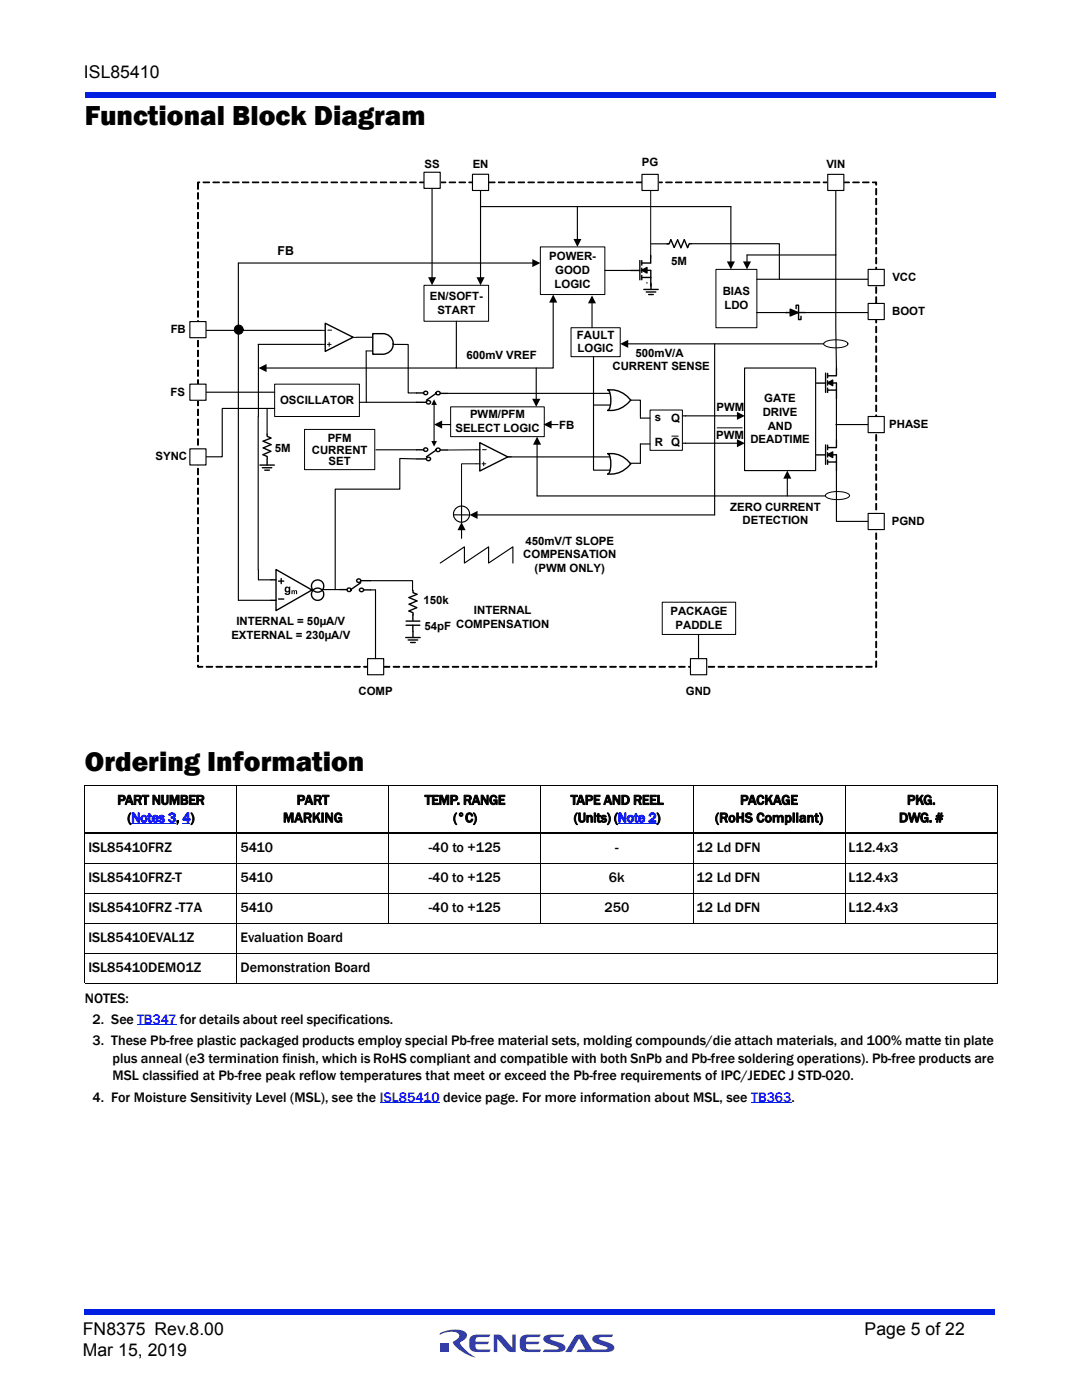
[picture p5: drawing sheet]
<svg xmlns="http://www.w3.org/2000/svg" width="216mm" height="279mm" viewBox="0 0 216 279" stroke-linecap="round" stroke-linejoin="round" font-family="sans-serif">
<g fill="#323f99">
<path d="M98.5 266.3h.7a1.2 1.2 0 0 1 1.1 .5l1.9 2.2v-2.7h.7v3.5h-.7a1.04 1.04 0 0 1-1-.4l-2-2.2v2.6h-.7z"/>
<path d="M93.9 266.8l.8-.4 3.2-.1-.3 .5-2.3 .1a.7 .7 0 0 0-.4 .9h2.7l-.4 .5h-2.3v.4l.2 .5 .2 .1h2.6l-.3 .5h-2.3a1.36 1.36 0 0 1-1.7-1.2l.1-1.5z"/>
<path d="M104 266.8l.8-.4 3.1-.1-.3 .5-2.3 .1a.7 .7 0 0 0-.3 .9h2.7l-.4 .5h-2.3v.4l.1 .5 .3 .1h2.6l-.3 .5h-2.3a1.36 1.36 0 0 1-1.7-1.2l.1-1.5z"/>
<path d="M108.6 266.7l.8-.3 3.2-.1-.3 .5-2.5 .2v.3l.6 .2a3.4 3.4 0 0 1 2.4 1.3 .85 .85 0 0 1-1 1h-3.5l.4-.5h2.1l.6-.1v-.3l-.6-.2a3.4 3.4 0 0 1-2.4-1.3l.1-.5z"/>
<path d="M114.8 266.6a1.8 1.8 0 0 1 1.5-.3l1.9 3h2.3l.7-.1v-.3l-.6-.2a3.4 3.4 0 0 1-2.4-1.3 .85 .85 0 0 1 1-1l3.2-.1-.3 .5-2.5 .2v.3l.6 .2a3.4 3.4 0 0 1 2.4 1.3 .85 .85 0 0 1-1 1h-6.5l.3-.4 1.4-.1-1.2-2.1-1.6 2.6h-1.2z"/>
<path d="M88 268h1.6v1.7h-1.6z"/>
<path d="M87.8 266.1a5.6 5.6 0 0 1 5.1-.2 1.19 1.19 0 0 1-.8 1.8l-.3 .3a6.8 6.8 0 0 0 3 2.9 7.1 7.1 0 0 1-4.4-3l.5-.4a.81 .81 0 0 0 .7-.8 .81 .81 0 0 0-.6-.8 5.3 5.3 0 0 0-3.3 .4z"/>
</g>
<g fill="#001fe0">
<path d="M16.9 261.3h181.7v1h-181.7z"/>
<path d="M16.9 18.4h181.7v1h-181.7z"/>
</g>
<path d="M29.4 28.2h157.1v116.4h-157.1z" fill="#fff"/>
<path d="M86.2 37v18.5" fill="none" stroke="#000" stroke-width=".23"/>
<path d="M85.4 55.3h1.6l-.8 1.6z" fill="#000"/>
<path d="M164.2 74h3.2v4.6h-3.2z" fill="#fff"/>
<path d="M162.9 76.5h1.8M164.7 74.5v3.8M165.1 77.9h1.8M165.1 76.4h1.8v3.2M165.1 74.5v.9M165.1 76v.9M165.1 77.4v.9M165.1 76.4l1.1-.5v1.1zM165.1 75h1.8M166.9 73.4v1.6" fill="none" stroke="#000" stroke-width=".28"/>
<path d="M165.1 76.4l1.1-.5v1.1z" fill="#000"/>
<path d="M164.2 88.3h3.2v4.6h-3.2z" fill="#fff"/>
<path d="M162.9 90.8h1.8M164.7 88.8v3.9M165.1 92.2h1.8M165.1 90.8h1.8v3.1M165.1 88.8v.9M165.1 90.3v.9M165.1 91.8v.9M165.1 90.7l1.1-.5v1.1zM165.1 89.3h1.8M166.9 87.8v1.5" fill="none" stroke="#000" stroke-width=".28"/>
<path d="M165.1 90.7l1.1-.5v1.1z" fill="#000"/>
<path d="M157.4 60.9h2.8v2.9h-2.8z" fill="#fff"/>
<path d="M156.8 62.4h3.9M157.7 61.7l1.6 .7-1.6 .7zM159.3 60.9h-.4v.7M159.3 60.9v2.9M159.8 63.1v.7h-.4" fill="none" stroke="#000" stroke-width=".28"/>
<path d="M157.7 61.7l1.6 .7-1.6 .7z" fill="#000"/>
<path d="M95.7 88.3l5.6 2.9-5.6 2.8z" fill="#fff"/>
<path d="M95.7 88.3l5.6 2.9-5.6 2.8z" fill="none" stroke="#000" stroke-width=".28"/>
<path d="M95 92.6h.8M95 89.8h.8M96.2 92.6h.7M96.3 89.7h.7M96.5 92.2v.8M101.2 91.2h.8" fill="none" stroke="#000" stroke-width=".2"/>
<path d="M148.6 73.4h14.2v20.5h-14.2z" fill="#fff"/>
<path d="M148.6 73.4h14.2v20.5h-14.2z" fill="none" stroke="#000" stroke-width=".23"/>
<path d="M142.9 53.8h8.1v11.6h-8.1z" fill="#fff"/>
<path d="M129.1 54.5v2zM142.9 53.8h8.1v11.6h-8.1z" fill="none" stroke="#000" stroke-width=".2"/>
<path d="M54.8 76.7h16.9v6.4h-16.9z" fill="#fff"/>
<path d="M54.8 76.7h16.9v6.4h-16.9z" fill="none" stroke="#000" stroke-width=".2"/>
<path d="M84.3 77.8h3.8v3.1h-3.8z" fill="#fff"/>
<path d="M84.3 77.8h3.8v3.1h-3.8z" fill="none" stroke="#fff" stroke-width=".28"/>
<circle cx="87.4" cy="78.4" r=".39" fill="#fff"/>
<g fill="none" stroke="#000" stroke-width=".28">
<path d="M87 78.5l-1.9 1.4M87.9 78.5h1.3"/>
<circle cx="87.4" cy="78.4" r=".39"/>
</g>
<circle cx="85.4" cy="80.2" r=".38" fill="#fff"/>
<g fill="none" stroke="#000" stroke-width=".28">
<path d="M83.1 80.3h1.9"/>
<circle cx="85.4" cy="80.2" r=".38"/>
</g>
<circle cx="84.9" cy="78.4" r=".39" fill="#fff"/>
<g fill="none" stroke="#000" stroke-width=".28">
<path d="M83.1 78.4h1.4"/>
<circle cx="84.9" cy="78.4" r=".39"/>
</g>
<path d="M84.3 89.1h3.8v3.1h-3.8z" fill="#fff"/>
<path d="M84.3 89.1h3.8v3.1h-3.8z" fill="none" stroke="#fff" stroke-width=".28"/>
<circle cx="87.4" cy="89.7" r=".4" fill="#fff"/>
<g fill="none" stroke="#000" stroke-width=".28">
<path d="M87 89.9l-1.9 1.3M87.9 89.8h1.3"/>
<circle cx="87.4" cy="89.7" r=".4"/>
</g>
<circle cx="85.5" cy="91.6" r=".39" fill="#fff"/>
<g fill="none" stroke="#000" stroke-width=".28">
<path d="M83.1 91.6h1.9"/>
<circle cx="85.5" cy="91.6" r=".39"/>
</g>
<circle cx="84.9" cy="89.7" r=".4" fill="#fff"/>
<g fill="none" stroke="#000" stroke-width=".28">
<path d="M83.1 89.8h1.4"/>
<circle cx="84.9" cy="89.7" r=".4"/>
</g>
<path d="M60.8 85.7h14v8h-14z" fill="#fff"/>
<path d="M60.8 85.7h14v8h-14z" fill="none" stroke="#000" stroke-width=".2"/>
<path d="M121.2 90.5a4.9 4.9 0 0 1 4.6 2.1 5.1 5.1 0 0 1-4.6 2h.1a3.9 3.9 0 0 0 .1-4z" fill="none" stroke="#000" stroke-width=".28"/>
<path d="M113.9 65.4h9.9v5.8h-9.9z" fill="#fff"/>
<path d="M113.9 65.4h9.9v5.8h-9.9z" fill="none" stroke="#000" stroke-width=".2"/>
<path d="M64.9 64.5l5.6 2.8-5.6 2.8z" fill="#fff"/>
<path d="M64.9 64.5l5.6 2.8-5.6 2.8z" fill="none" stroke="#000" stroke-width=".28"/>
<path d="M64.1 65.9h.8M64.2 68.7h.7M65.3 68.7h.8M65.4 65.9h.8M65.7 68.3v.8M70.4 67.3h.7" fill="none" stroke="#000" stroke-width=".2"/>
<circle cx="92.1" cy="102.6" r="1.61" fill="#fff"/>
<g fill="none" stroke="#000" stroke-width=".23">
<path d="M118.4 71.2v22.6h3.4M125.9 79.9h1.9v3.1M86.6 80.7v7.5M118.4 80.8h3.4M125.8 92.5h2M87.8 112.4l4.9-3.3v3.3l4.8-3.3v3.3l4.8-3.3v3.3M90.5 102.7l3.2 .1M92.1 101v3.2M92.1 105.6v1.8"/>
<circle cx="92.1" cy="102.6" r="1.61"/>
</g>
<path d="M86.6 79.7l.6 1.1h-1.1zM86.1 88h1.1l-.6 1.1zM92.1 104.2l.8 1.6h-1.6z" fill="#000"/>
<path d="M121.2 77.8a5 5 0 0 1 4.6 2.1 5.1 5.1 0 0 1-4.6 2h.1a3.9 3.9 0 0 0 .1-4z" fill="none" stroke="#000" stroke-width=".28"/>
<path d="M95 89.8h-5.8" fill="none" stroke="#000" stroke-width=".2"/>
<path d="M89.9 81.2h18.7v5.9h-18.7z" fill="#fff"/>
<path d="M73.1 70h1.3M89.9 81.2h18.7v5.9h-18.7zM95 92.6h-2.9v8.4" fill="none" stroke="#000" stroke-width=".2"/>
<path d="M74.4 66.6a3.9 3.9 0 0 1 3.4 .5 2.06 2.06 0 0 1 .5 2.3 2.06 2.06 0 0 1-1.9 1.3h-2z" fill="none" stroke="#000" stroke-width=".28"/>
<path d="M47.6 65.9v53.9M48 65.9h16.1M51.5 68.7h12.7M71.1 67.3h3.3M73.1 70v10.3M78.5 68.7h2.9v9.7h1.7M51.5 83.1v30.6M71.7 80.3h11.4M75 89.8h8.1" fill="none" stroke="#000" stroke-width=".23"/>
<path d="M84.6 56.9h12.9v7.2h-12.9z" fill="#fff"/>
<path d="M84.6 56.9h12.9v7.2h-12.9zM164.4 68.5a3.4 3.4 0 0 1 3.1-.6 1.63 1.63 0 0 1 1.7 .7v.1a3.6 3.6 0 0 1-3.3 .7l-1.2-.4zM143.1 85.4h5M165 98.5a5 5 0 0 1 4.5 .2v.3a3.5 3.5 0 0 1-3.3 .7 1.52 1.52 0 0 1-1.5-.8z" fill="none" stroke="#000" stroke-width=".2"/>
<path d="M39.6 65.9h8.4M51.6 68.7v14.4M89.2 78.5h32.5M91.1 64.1v9.3h-38.1M125.2 68.6h39.2M142.6 68.6v34.2h-47.5M101.3 91.2h20.4M107.2 88.5v10.5h57.5M136.8 88.5h10.4M136.8 83h10.4M157.1 95.3v3.7" fill="none" stroke="#000" stroke-width=".23"/>
<path d="M51.6 73.4l1.6-.8v1.7zM123.8 68.6l1.5-.8v1.6zM107.2 87.1l.8 1.7h-1.6zM147 87.7l1.6 .8-1.6 .8zM147 82.2l1.6 .8-1.6 .8zM157.1 93.9l.8 1.6h-1.6zM93.7 102.8l1.6-.8v1.6z" fill="#000"/>
<path d="M69 115.3h3.8v3h-3.8z" fill="#fff"/>
<path d="M69 115.3h3.8v3h-3.8z" fill="none" stroke="#fff" stroke-width=".28"/>
<path d="M69.4 117.5a.39 .39 0 0 1 .6 0 .39 .39 0 0 1-.2 .5h-.3l-.2-.2z" fill-rule="evenodd" fill="#fff"/>
<path d="M67.8 117.7h1.4M69.4 117.5a.39 .39 0 0 1 .6 0 .39 .39 0 0 1-.2 .5h-.3l-.2-.2zM72 116.3l-1.9 1.3" fill="none" stroke="#000" stroke-width=".28"/>
<path d="M71.3 115.6a.43 .43 0 0 1 .7 .3 .43 .43 0 0 1-.5 .3 .43 .43 0 0 1-.3-.4z" fill-rule="evenodd" fill="#fff"/>
<path d="M71.3 115.6a.43 .43 0 0 1 .7 .3 .43 .43 0 0 1-.5 .3 .43 .43 0 0 1-.3-.4zM72 115.9h2" fill="none" stroke="#000" stroke-width=".28"/>
<circle cx="72.2" cy="117.8" r=".39" fill="#fff"/>
<g fill="none" stroke="#000" stroke-width=".28">
<path d="M54.1 119.8h1M54.1 115.7h1M55.1 113.7l7.2 4.1-7.2 4.1zM55.6 119.5h1M55.6 116h1M56.1 115.5v1M72.6 117.7h1.4"/>
<circle cx="63.4" cy="117" r="1.23"/>
<circle cx="63.4" cy="118.6" r="1.23"/>
<circle cx="72.2" cy="117.8" r=".39"/>
</g>
<g fill="#000">
<path d="M58.2 117.8l.2 .1 .3-.1 .1 .1a.26 .26 0 0 1 .3-.1 .26 .26 0 0 1 .2 .3v.5h-.2l-.1-.7-.2 .2v.5h-.2v-.6h-.2v.6h-.2z"/>
<path d="M56.9 117.2l.3-.1 .4 .2v-.2h.3v1.2a.58 .58 0 0 1-.5 .4 .58 .58 0 0 1-.6-.4l.7 .2 .1-.4-.4 .1a.68 .68 0 0 1-.3-1zM57.2 117.4l-.1 .4 .1 .2a.32 .32 0 0 0 .4-.4 .32 .32 0 0 0-.4-.2z"/>
</g>
<path d="M81.6 118.2h1.6v4.2h-1.6z" fill="#fff"/>
<path d="M81.6 118.2h1.6v4.2h-1.6zM83.2 122.4h.1" fill="none" stroke="#fff" stroke-width=".28"/>
<path d="M82.4 117.9v.4l.8 .3M83.2 118.6l-1.6 .7 1.6 .6-1.6 .7 1.6 .7-1.6 .6M81.6 122l.8 .3v.4" fill="none" stroke="#000" stroke-width=".28"/>
<path d="M80.8 123.8h3.2v1.2h-3.2z" fill="#fff"/>
<path d="M80.8 123.8h3.2v1.2h-3.2z" fill="none" stroke="#fff" stroke-width=".28"/>
<path d="M81 127.2h2.8M81 124.8h2.8M81 124h2.8M81.4 127.7h2M81.9 128.2h1M82.4 122.7v1.1M82.4 124.8v1.2M82.4 126v1.2" fill="none" stroke="#000" stroke-width=".28"/>
<path d="M83 91.6l-3.2-.1v6.1h-12.9v20.1M47.6 119.8h6.5M51.6 113.7v2h2.5M64.3 117.7h3.5M74 115.9h8.3v2" fill="none" stroke="#000" stroke-width=".23"/>
<path d="M129.7 81.8h6.5v8.1h-6.5z" fill="#fff"/>
<path d="M127.8 83v.4M129.7 81.8h6.5v8.1h-6.5zM134 87h1.3" fill="none" stroke="#000" stroke-width=".2"/>
<path d="M127.8 83.4h1.9M129.7 88.6h-1.9v3.9M136.2 88.5h.6M136.2 83h.6" fill="none" stroke="#000" stroke-width=".23"/>
<path d="M107.8 49.3h12.9v9.5h-12.9z" fill="#fff"/>
<path d="M107.8 49.3h12.9v9.5h-12.9z" fill="none" stroke="#000" stroke-width=".2"/>
<path d="M151 55.7h23.8M166.8 50.9l.1 22.5M110.4 60.2v13.2h-19.3M118.1 60.3v5.1M151 62.4h6.1M160.7 62.4h14.1M166.9 79.6v8.2M166.8 84.7h8M166.9 93.9v10.2h7.9" fill="none" stroke="#000" stroke-width=".23"/>
<path d="M110.4 58.8l.8 1.6h-1.6zM118.1 58.9l.8 1.6h-1.6z" fill="#000"/>
<path d="M127.2 51.5h3.2v4.6h-3.2z" fill="#fff"/>
<g fill="none" stroke="#000" stroke-width=".28">
<path d="M125.9 54h1.8M127.7 52v3.8M128.1 52v.9M128.1 53.5v.9M128.1 55v.8M128.1 53.9l1-.5v1.1zM128.1 54h1.7l.1 3.1M128.1 55.4h1.7M128.5 57.8h2.8M128.9 58.3h2M129.4 58.8h1M129.8 51v1.5h-1.7"/>
<path d="M129.9 56.6v1.1"/>
</g>
<path d="M128.1 53.9l1-.5v1.1z" fill="#000"/>
<path d="M133.4 47.8h4.2v1.7h-4.2z" fill="#fff"/>
<path d="M133.4 47.8h4.2v1.7h-4.2z" fill="none" stroke="#fff" stroke-width=".28"/>
<path d="M133.1 48.7h.4l.3-.8 .7 1.5M135.2 47.9l.7 1.5 .6-1.6 .7 1.6 .3-.8h.4M135.2 47.9l-.7 1.5" fill="none" stroke="#000" stroke-width=".28"/>
<path d="M95.9 37v18.5M95.9 41.2h49.9v11.2M106.4 52.5h-58.8v13.5M115.2 41.2v6.7M129.9 48.7h3.5M137.9 48.6h17.6v7.1M166.8 50.9h-17.7v1.5M39.5 78.3h15.3M107 73.4v6.4M88 84.7h1.9M109.9 84.7h1.5" fill="none" stroke="#000" stroke-width=".23"/>
<g fill="#000">
<path d="M95.1 55.3h1.6l-.8 1.6zM106.2 51.7l1.6 .8-1.6 .8zM114.4 47.7h1.6l-.8 1.6zM145 52.2h1.6l-.8 1.6zM148.3 52.2h1.6l-.8 1.6zM106.2 79.6h1.6l-.8 1.6zM86.6 84.7l1.6-.8v1.6zM108.5 84.7l1.6-.8v1.6z"/>
<circle cx="47.6" cy="65.8" r=".91"/>
</g>
<circle cx="47.6" cy="65.8" r=".91" fill="none" stroke="#000" stroke-width=".2"/>
<path d="M52.5 87h1.6v4.2h-1.6z" fill="#fff"/>
<path d="M52.5 87h1.6v4.2h-1.6zM54.1 91.2h.1" fill="none" stroke="#fff" stroke-width=".28"/>
<path d="M51.9 92.8h2.8M52.3 93.3h1.9M52.5 90.8l.8 .3v.4M52.8 93.8h1M53.3 91.6v1.2M53.3 86.7v.4l.8 .3-1.6 .7 1.6 .6M54 90.1l-1.5 .6M54.1 88.7l-1.6 .7 1.5 .7" fill="none" stroke="#000" stroke-width=".28"/>
<path d="M53.3 81.5v5.2" fill="none" stroke="#000" stroke-width=".23"/>
<path d="M39.4 36.6h.2v1.1l-.1 .1zM39.5 38.5h.1l-.1 1.3zM39.5 40.4l.1 .1-.1 1.2zM39.5 42.4h.1l-.1 1.3zM39.5 44.4h.1l-.1 1.3zM39.4 46.4h.2l-.1 1.2zM39.4 48.3h.2l-.1 1.3zM39.5 50.2l.1 .1-.1 1.2zM39.5 52.2l.1 .1v1.2l-.2-.1zM39.5 54.2l.1 .1v1.1l-.1 .1zM39.5 56.1l.1 .1-.1 1.2zM39.5 58.1l.1 .1-.1 1.2zM39.5 60.1h.1l-.1 1.3zM39.5 62l.1 .1-.1 1.2zM39.5 64l.1 .1-.1 1.2zM39.4 66h.2l-.1 1.3zM39.4 68h.2l-.1 1.2zM39.4 70h.2l-.1 1.2zM39.5 71.9h.1v1.2h-.2zM39.5 73.8l.1 .1v1.2l-.2-.1zM39.5 75.8l.1 .1-.1 1.2zM39.5 77.7l.1 .1-.1 1.2zM39.5 79.7l.1 .1-.1 1.2zM39.5 81.7h.1l-.1 1.3zM39.5 83.7h.1l-.1 1.2zM39.4 85.7h.2l-.1 1.2zM39.5 87.5l.1 .1v1.2l-.1 .1zM39.5 89.5l.1 .1-.1 1.2zM39.5 91.5l.1 .1-.1 1.2zM39.5 93.5h.1l-.1 1.3zM39.4 95.5h.2l-.1 1.2zM39.5 97.4l.1 .1-.1 1.2zM39.5 99.4h.1l-.1 1.2zM39.5 101.3l.1 .1-.1 1.2zM39.5 103.3l.1 .1-.1 1.2zM39.5 105.3h.1v1.2h-.1zM39.5 107.2l.1 .1v1.1l-.1 .1zM39.5 109.2h.1l-.1 1.3zM39.5 111.1l.1 .1-.1 1.2zM39.4 113.2h.2l-.1 1.2zM39.4 115.1h.2l-.1 1.3zM39.5 117l.1 .1-.1 1.2zM39.5 119l.1 .1-.1 1.2zM39.5 121h.1l-.1 1.3zM39.5 122.9l.1 .1v1.2l-.2-.1zM39.5 124.9l.1 .1v1.1l-.1 .1zM39.5 126.9h.1l-.1 1.2zM39.5 128.8l.1 .1-.1 1.2zM39.5 130.8l.1 .1-.1 1.2zM39.4 132.8h.2v.3l-.1-.1h.9l.1 .1-1 .1zM41.1 133l1.3 .1-1.2 .1zM43.1 133l1.3 .1-1.2 .1zM45.1 133l1.3 .1-1.3 .1zM47.1 133l1.2 .1-1.2 .1zM49 133l1.3 .1-1.2 .1zM51 133l1.3 .1-1.3 .1zM52.9 133l1.3 .1-1.2 .1zM54.9 133l1.3 .1-1.2 .1zM56.9 133l1.3 .1-1.3 .1zM58.8 133l1.3 .1-1.2 .1zM60.8 133l1.3 .1-1.2 .1zM62.8 133l1.3 .1-1.3 .1zM64.7 133l1.3 .1-1.2 .1zM66.7 133l1.3 .1-1.3 .1zM68.7 133l1.3 .1-1.3 .1zM70.6 133l1.3 .1-1.2 .1zM72.6 133l1.3 .1-1.3 .1zM74.5 133l1.3 .1-1.2 .1zM76.5 133l1.3 .1-1.2 .1zM78.5 133l1.3 .1-1.3 .1zM80.5 133l1.2 .1-1.2 .1zM82.4 133l1.3 .1-1.2 .1zM84.4 133l1.3 .1-1.3 .1zM86.3 133l1.3 .1-1.2 .1zM88.3 133l1.3 .1-1.3 .1zM90.3 133l1.2 .1-1.2 .1zM92.2 133l1.3 .1-1.2 .1zM94.2 133h1.2l.1 .1-1.2 .1zM96.2 133l1.2 .1-1.2 .1zM98.1 133l1.3 .1-1.2 .1zM100.1 133l1.3 .1-1.3 .1zM102.1 133l1.2 .1-1.2 .1zM104 133h1.2l.1 .1-1.2 .1zM106 133l1.3 .1-1.3 .1zM107.9 133l1.3 .1-1.2 .1zM109.9 133l1.3 .1-1.2 .1zM111.9 133l1.3 .1-1.3 .1zM113.8 133l1.3 .1-1.2 .1zM115.8 133h1.2l.1 .1-1.2 .1zM117.8 133l1.2 .1-1.2 .1zM119.7 133l1.3 .1-1.2 .1zM121.7 133l1.3 .1-1.3 .1zM123.7 133l1.2 .1-1.2 .1zM125.6 133h1.2l.1 .1-1.2 .1zM127.6 133l1.3 .1-1.3 .1zM129.5 133l1.3 .1-1.2 .1zM131.5 133l1.3 .1-1.2 .1zM133.5 133l1.3 .1-1.3 .1zM135.4 133l1.3 .1-1.2 .1zM137.4 133l1.3 .1-1.2 .1zM139.4 133l1.3 .1-1.3 .1zM141.3 133l1.3 .1-1.2 .1zM143.3 133l1.3 .1-1.3 .1zM145.3 133l1.3 .1-1.3 .1zM147.2 133l1.3 .1-1.2 .1zM149.2 133l1.3 .1-1.3 .1zM151.2 133l1.2 .1-1.2 .1zM153.1 133l1.3 .1-1.2 .1zM155.1 133l1.3 .1-1.3 .1zM157.1 133l1.2 .1-1.2 .1zM159 133l1.3 .1-1.2 .1zM161 133l1.3 .1-1.3 .1zM162.9 133l1.3 .1-1.2 .1zM164.9 133l1.3 .1-1.2 .1zM166.9 133l1.2 .1-1.2 .1zM168.8 133l1.3 .1-1.2 .1zM170.8 133l1.3 .1-1.2 .1zM172.8 133l1.2 .1-1.2 .1zM174.8 131.9l.1 .1-.1 1.2-.1-.1 .1-.1v.1zM174.8 130h.1l-.1 1.2zM174.8 128h.1l-.1 1.3zM174.8 126l.1 .1-.1 1.2zM174.8 124.1h.1l-.1 1.2zM174.8 122.1l.1 .1-.1 1.2zM174.8 120.1l.1 .1-.1 1.2zM174.8 118.2h.1l-.1 1.2zM174.8 116.2l.1 .1-.1 1.2zM174.8 114.2l.1 .1-.1 1.2zM174.8 112.3h.1l-.1 1.3zM174.8 110.3l.1 .1-.1 1.2zM174.8 108.4h.1l-.1 1.2zM174.8 106.4h.1l-.1 1.3zM174.8 104.4l.1 .1-.1 1.2zM174.8 102.5h.1l-.1 1.2zM174.8 100.5h.1l-.1 1.3zM174.8 98.5l.1 .1-.1 1.2zM174.8 96.6h.1l-.1 1.3zM174.8 94.6l.1 .1-.1 1.2zM174.8 92.6l.1 .1-.1 1.2zM174.8 90.7h.1l-.1 1.2zM174.8 88.7l.1 .1-.1 1.2zM174.8 86.7l.1 .1v1.2l-.1-.1zM174.8 84.8h.1v1.2h-.1zM174.8 82.8l.1 .1-.1 1.2zM174.8 80.9h.1l-.1 1.2zM174.8 78.9h.1l-.1 1.3zM174.8 76.9l.1 .1-.1 1.2zM174.8 75h.1l-.1 1.2zM174.8 73h.1l-.1 1.3zM174.8 71l.1 .1-.1 1.2zM174.8 69l.1 .1-.1 1.2zM174.8 67.1l.1 .1-.1 1.2zM174.8 65.1l.1 .1v1.2l-.1-.1zM174.8 63.2h.1l-.1 1.3zM174.8 61.2l.1 .1-.1 1.2zM174.8 59.2l.1 .1-.1 1.2zM174.8 57.3h.1l-.1 1.3zM174.8 55.3l.1 .1-.1 1.2zM174.8 53.3l.1 .1-.1 1.2zM174.8 51.4h.1l-.1 1.3zM174.8 49.4l.1 .1-.1 1.2zM174.8 47.5h.1l-.1 1.2zM174.8 45.5l.1 .1-.1 1.2zM174.8 43.5l.1 .1-.1 1.2zM174.8 41.6h.1l-.1 1.2zM174.8 39.6h.1l-.1 1.3zM174.8 37.6l.1 .1-.1 1.2zM174.1 36.3h.8v.6h-.1v-.5v.1h-.6zM172.1 36.3l1.3 .1-1.2 .1zM170.1 36.4h1.4zM168.2 36.3l1.3 .1-1.2 .1zM166.2 36.3l1.3 .1-1.2 .1zM164.3 36.3l1.3 .1-1.3 .1zM162.3 36.3l1.3 .1-1.2 .1zM160.4 36.3l1.2 .1-1.2 .1zM158.4 36.3l1.3 .1-1.3 .1zM156.4 36.3l1.3 .1-1.2 .1zM154.5 36.3l1.2 .1-1.2 .1zM152.5 36.3l1.3 .1-1.3 .1zM150.5 36.3l1.3 .1-1.2 .1zM148.6 36.3l1.3 .1-1.3 .1zM146.6 36.3l1.3 .1-1.3 .1zM144.6 36.3l1.3 .1-1.2 .1zM142.7 36.3l1.3 .1-1.3 .1zM140.7 36.3h1.2l.1 .1-1.2 .1zM138.7 36.3l1.3 .1-1.2 .1zM136.8 36.3l1.3 .1-1.3 .1zM134.8 36.3l1.3 .1-1.2 .1zM132.8 36.3l1.3 .1-1.2 .1zM130.9 36.3l1.3 .1-1.2 .1zM128.9 36.3h1.2l.1 .1-1.2 .1zM127 36.3l1.2 .1-1.2 .1zM125 36.3l1.3 .1-1.2 .1zM123 36.3l1.3 .1-1.2 .1zM121.1 36.3l1.2 .1-1.2 .1zM119.1 36.3h1.2l.1 .1-1.2 .1zM117.2 36.3l1.2 .1-1.2 .1zM115.2 36.3l1.3 .1-1.3 .1zM113.2 36.3l1.3 .1-1.2 .1zM111.3 36.3l1.2 .1-1.2 .1zM109.3 36.3h1.2l.1 .1-1.3 .1zM107.3 36.3l1.3 .1-1.2 .1zM105.4 36.3l1.2 .1-1.2 .1zM103.4 36.3l1.3 .1-1.3 .1zM101.4 36.3l1.3 .1-1.2 .1zM99.5 36.3l1.3 .1-1.3 .1zM97.5 36.3l1.3 .1-1.2 .1zM95.5 36.3l1.3 .1-1.2 .1zM93.6 36.3l1.3 .1-1.3 .1zM91.6 36.3l1.3 .1-1.2 .1zM89.6 36.3l1.3 .1-1.2 .1zM87.7 36.3l1.3 .1-1.3 .1zM85.7 36.4h1.3zM83.7 36.4h1.3zM81.7 36.4h1.4zM79.8 36.3l1.3 .1-1.2 .1zM77.9 36.3l1.2 .1-1.2 .1zM75.9 36.3l1.3 .1-1.3 .1zM73.9 36.3l1.3 .1-1.2 .1zM72 36.3l1.3 .1-1.3 .1zM70 36.3l1.3 .1-1.2 .1zM68 36.3l1.3 .1-1.2 .1zM66.1 36.3l1.3 .1-1.3 .1zM64.1 36.3l1.3 .1-1.2 .1zM62.1 36.3l1.3 .1-1.2 .1zM60.2 36.3l1.3 .1-1.3 .1zM58.2 36.3l1.3 .1-1.2 .1zM56.2 36.3l1.3 .1-1.2 .1zM54.3 36.3h1.2l.1 .1-1.3 .1zM52.3 36.3l1.3 .1-1.2 .1zM50.4 36.3l1.2 .1-1.2 .1zM48.4 36.3l1.3 .1-1.2 .1zM46.4 36.3l1.3 .1-1.2 .1zM44.5 36.3l1.2 .1-1.2 .1zM42.5 36.3h1.2l.1 .1-1.2 .1zM40.5 36.3l1.3 .1-1.2 .1zM39.5 36.3l.4 .1-.4 .1z" fill="#000" stroke="#000" stroke-width=".2"/>
<path d="M173.2 102.5h3.2v3.2h-3.2z" fill="#fff"/>
<path d="M173.2 102.5h3.2v3.2h-3.2z" fill="none" stroke="#000" stroke-width=".23"/>
<path d="M173.2 83.1h3.2v3.2h-3.2z" fill="#fff"/>
<path d="M173.2 83.1h3.2v3.2h-3.2z" fill="none" stroke="#000" stroke-width=".23"/>
<path d="M173.2 60.6h3.2v3.2h-3.2z" fill="#fff"/>
<path d="M173.2 60.6h3.2v3.2h-3.2z" fill="none" stroke="#000" stroke-width=".23"/>
<path d="M173.2 53.8h3.2v3.2h-3.2z" fill="#fff"/>
<path d="M166.8 37v13.9M173.2 53.8h3.2v3.2h-3.2z" fill="none" stroke="#000" stroke-width=".23"/>
<path d="M165.2 34.8h3.2v3.2h-3.2z" fill="#fff"/>
<path d="M165.2 34.8h3.2v3.2h-3.2z" fill="none" stroke="#000" stroke-width=".23"/>
<path d="M128.1 34.8h3.2v3.2h-3.2z" fill="#fff"/>
<path d="M128.1 34.8h3.2v3.2h-3.2z" fill="none" stroke="#000" stroke-width=".23"/>
<path d="M94.3 34.8h3.2v3.2h-3.2z" fill="#fff"/>
<path d="M94.3 34.8h3.2v3.2h-3.2z" fill="none" stroke="#000" stroke-width=".23"/>
<path d="M37.9 64.2h3.2v3.2h-3.2z" fill="#fff"/>
<path d="M37.9 64.2h3.2v3.2h-3.2z" fill="none" stroke="#000" stroke-width=".23"/>
<path d="M37.9 76.7h3.2v3.2h-3.2z" fill="#fff"/>
<path d="M37.9 76.7h3.2v3.2h-3.2zM54.8 81.5h-10.5v9.7h-4.8" fill="none" stroke="#000" stroke-width=".23"/>
<path d="M37.9 89.6h3.2v3.2h-3.2z" fill="#fff"/>
<path d="M37.9 89.6h3.2v3.2h-3.2z" fill="none" stroke="#000" stroke-width=".23"/>
<path d="M73.3 131.4h3.3v3.3h-3.3z" fill="#fff"/>
<path d="M74 117.7h.9v13.7M73.3 131.4h3.3v3.3h-3.3z" fill="none" stroke="#000" stroke-width=".23"/>
<path d="M137.8 131.4h3.2v3.3h-3.2z" fill="#fff"/>
<path d="M137.8 131.4h3.2v3.3h-3.2z" fill="none" stroke="#000" stroke-width=".23"/>
<path d="M132.1 120.2h14.7v6.4h-14.7z" fill="#fff"/>
<path d="M132.1 120.2h14.7v6.4h-14.7z" fill="none" stroke="#000" stroke-width=".2"/>
<path d="M139.4 126.6v4.8" fill="none" stroke="#000" stroke-width=".23"/>
<path d="M84.6 34.4h3.2v3.2h-3.2z" fill="#fff"/>
<path d="M84.6 34.4h3.2v3.2h-3.2zM120.7 54h5.2" fill="none" stroke="#000" stroke-width=".23"/>
<path d="M129.8 38v13.5" fill="none" stroke="#000" stroke-width=".2"/>
<path d="M26.2 164.3h8.9" fill="none" stroke="#00f" stroke-width=".2"/>
<path d="M36.4 164.3h1.6v.1h-1.6z" fill="#00f"/>
<path d="M123.3 164.3h7.7M27.4 204.5h7.8M75.8 220.1h11.9M149.9 220.1h8" fill="none" stroke="#00f" stroke-width=".2"/>
<g fill="none" stroke="#000" stroke-width=".2">
<path d="M16.9 156.7h182.1M16.9 156.8v39.4M47.3 156.7v39.6M77.6 156.7v27.6M107.9 156.7v27.6M138.3 156.7v27.6M168.6 156.7v27.6M199 156.8v39.4M16.9 172.3h182.1M16.9 178.3h182.1M16.9 184.3h182.1M16.9 190.3h182.1"/>
<path d="M16.9 196.3h182.1"/>
</g>
<path d="M16.9 166.3h182.1" fill="none" stroke="#000" stroke-width=".36"/>
<g font-size="5.6">
<text x="16.9" y="24.9">Functional Block Diagram</text>
<text x="16.9" y="153.8">Ordering Information</text>
</g>
<g font-size="3.5">
<text x="16.7" y="15.6">ISL85410</text>
<text x="16.5" y="266.5">FN8375 Rev.8.00</text>
<text x="172.5" y="266.5">Page 5 of 22</text>
<text x="16.5" y="270.7">Mar 15, 2019</text>
</g>
<g font-size="2.8">
<text x="23.4" y="160.6">PART NUMBER</text>
<text x="59.2" y="160.6">PART</text>
<text x="84.8" y="160.6">TEMP. RANGE</text>
<text x="113.9" y="160.6">TAPE AND REEL</text>
<text x="147.7" y="160.6">PACKAGE</text>
<text x="181" y="160.6">PKG.</text>
<text x="25.4" y="164.1">(Notes 3, 4)</text>
<text x="56.5" y="164.1">MARKING</text>
<text x="90.4" y="164.1">(°C)</text>
<text x="114.5" y="164.1">(Units) (Note 2)</text>
<text x="142.7" y="164.1">(RoHS Compliant)</text>
<text x="179.4" y="164.1">DWG. #</text>
<text x="17.6" y="170.1">ISL85410FRZ</text>
<text x="48" y="170.1">5410</text>
<text x="85.6" y="170.1">-40 to +125</text>
<text x="122.8" y="170.1">-</text>
<text x="139" y="170.1">12 Ld DFN</text>
<text x="169.3" y="170.1">L12.4x3</text>
<text x="17.6" y="176.1">ISL85410FRZ-T</text>
<text x="48" y="176.1">5410</text>
<text x="85.6" y="176.1">-40 to +125</text>
<text x="121.5" y="176.1">6k</text>
<text x="139" y="176.1">12 Ld DFN</text>
<text x="169.3" y="176.1">L12.4x3</text>
<text x="17.6" y="182.1">ISL85410FRZ -T7A</text>
<text x="48" y="182.1">5410</text>
<text x="85.6" y="182.1">-40 to +125</text>
<text x="120.6" y="182.1">250</text>
<text x="139" y="182.1">12 Ld DFN</text>
<text x="169.3" y="182.1">L12.4x3</text>
<text x="17.6" y="188.1">ISL85410EVAL1Z</text>
<text x="48" y="188.1">Evaluation Board</text>
<text x="17.6" y="194.1">ISL85410DEMO1Z</text>
<text x="48" y="194.1">Demonstration Board</text>
<text x="16.9" y="200.1">NOTES:</text>
<text x="18.5" y="208.6">3. These Pb-free plastic packaged products employ special Pb-free material sets, molding compounds/die attach materials, and 100% matte tin plate</text>
<text x="18.5" y="204.3">2. See TB347 for details about reel specifications.</text>
<text x="22.4" y="212.1">plus anneal (e3 termination finish, which is RoHS compliant and compatible with both SnPb and Pb-free soldering operations). Pb-free products are</text>
<text x="22.4" y="215.6">MSL classified at Pb-free peak reflow temperatures that meet or exceed the Pb-free requirements of IPC/JEDEC J STD-020.</text>
<text x="18.5" y="219.8">4. For Moisture Sensitivity Level (MSL), see the ISL85410 device page. For more information about MSL, see TB363.</text>
</g>
<text font-size="2.5" x="55.4" y="50.9">FB</text>
<g font-size="2.3">
<text x="84.7" y="33.6">SS</text>
<text x="94.3" y="33.6">EN</text>
<text x="128.1" y="33.1">PG</text>
<text x="164.9" y="33.6">VIN</text>
<text x="109.6" y="52">POWER-</text>
<text x="133.9" y="52.9">5M</text>
<text x="85.7" y="59.8">EN/SOFT-</text>
<text x="110.7" y="57.4">LOGIC</text>
<text x="110.8" y="54.7">GOOD</text>
<text x="144.2" y="58.9">BIAS</text>
<text x="178.1" y="56.1">VCC</text>
<text x="87.3" y="62.6">START</text>
<text x="144.5" y="61.6">LDO</text>
<text x="178" y="62.9">BOOT</text>
<text x="34.1" y="66.5">FB</text>
<text x="93.1" y="71.7">600mV VREF</text>
<text x="115.1" y="67.6">FAULT</text>
<text x="115.3" y="70.3">LOGIC</text>
<text x="126.8" y="71.2">500mV/A</text>
<text x="122.2" y="73.9">CURRENT SENSE</text>
<text x="34" y="79">FS</text>
<text x="55.9" y="80.6">OSCILLATOR</text>
<text x="93.8" y="83.5">PWM/PFM</text>
<text x="143" y="82">PWM</text>
<text x="152.2" y="83">DRIVE</text>
<text x="152.5" y="80.3">GATE</text>
<text x="65.4" y="88.2">PFM</text>
<text x="90.9" y="86.2">SELECT LOGIC</text>
<text x="111.5" y="85.6">FB</text>
<text x="130.6" y="89">R</text>
<text x="130.7" y="84.1">s</text>
<text x="133.9" y="84.3">Q</text>
<text x="133.9" y="89">Q</text>
<text x="142.9" y="87.6">PWM</text>
<text x="149.7" y="88.5">DEADTIME</text>
<text x="153.2" y="85.7">AND</text>
<text x="177.4" y="85.4">PHASE</text>
<text x="31" y="91.9">SYNC</text>
<text x="54.8" y="90.3">5M</text>
<text x="62.2" y="90.5">CURRENT</text>
<text x="65.6" y="92.8">SET</text>
<text x="145.7" y="101.9">ZERO CURRENT</text>
<text x="148.2" y="104.6">DETECTION</text>
<text x="177.9" y="104.7">PGND</text>
<text x="104.4" y="111.4">COMPENSATION</text>
<text x="104.9" y="108.7">450mV/T SLOPE</text>
<text x="106.7" y="114.2">(PWM ONLY)</text>
<text x="47.2" y="124.8">INTERNAL = 50µA/V</text>
<text x="84.5" y="120.5">150k</text>
<text x="84.7" y="125.7">54pF COMPENSATION</text>
<text x="94.6" y="122.5">INTERNAL</text>
<text x="133.8" y="122.7">PACKAGE</text>
<text x="134.8" y="125.5">PADDLE</text>
<text x="46.2" y="127.5">EXTERNAL = 230µA/V</text>
<text x="71.5" y="138.7">COMP</text>
<text x="136.9" y="138.7">GND</text>
</g>
</svg>
